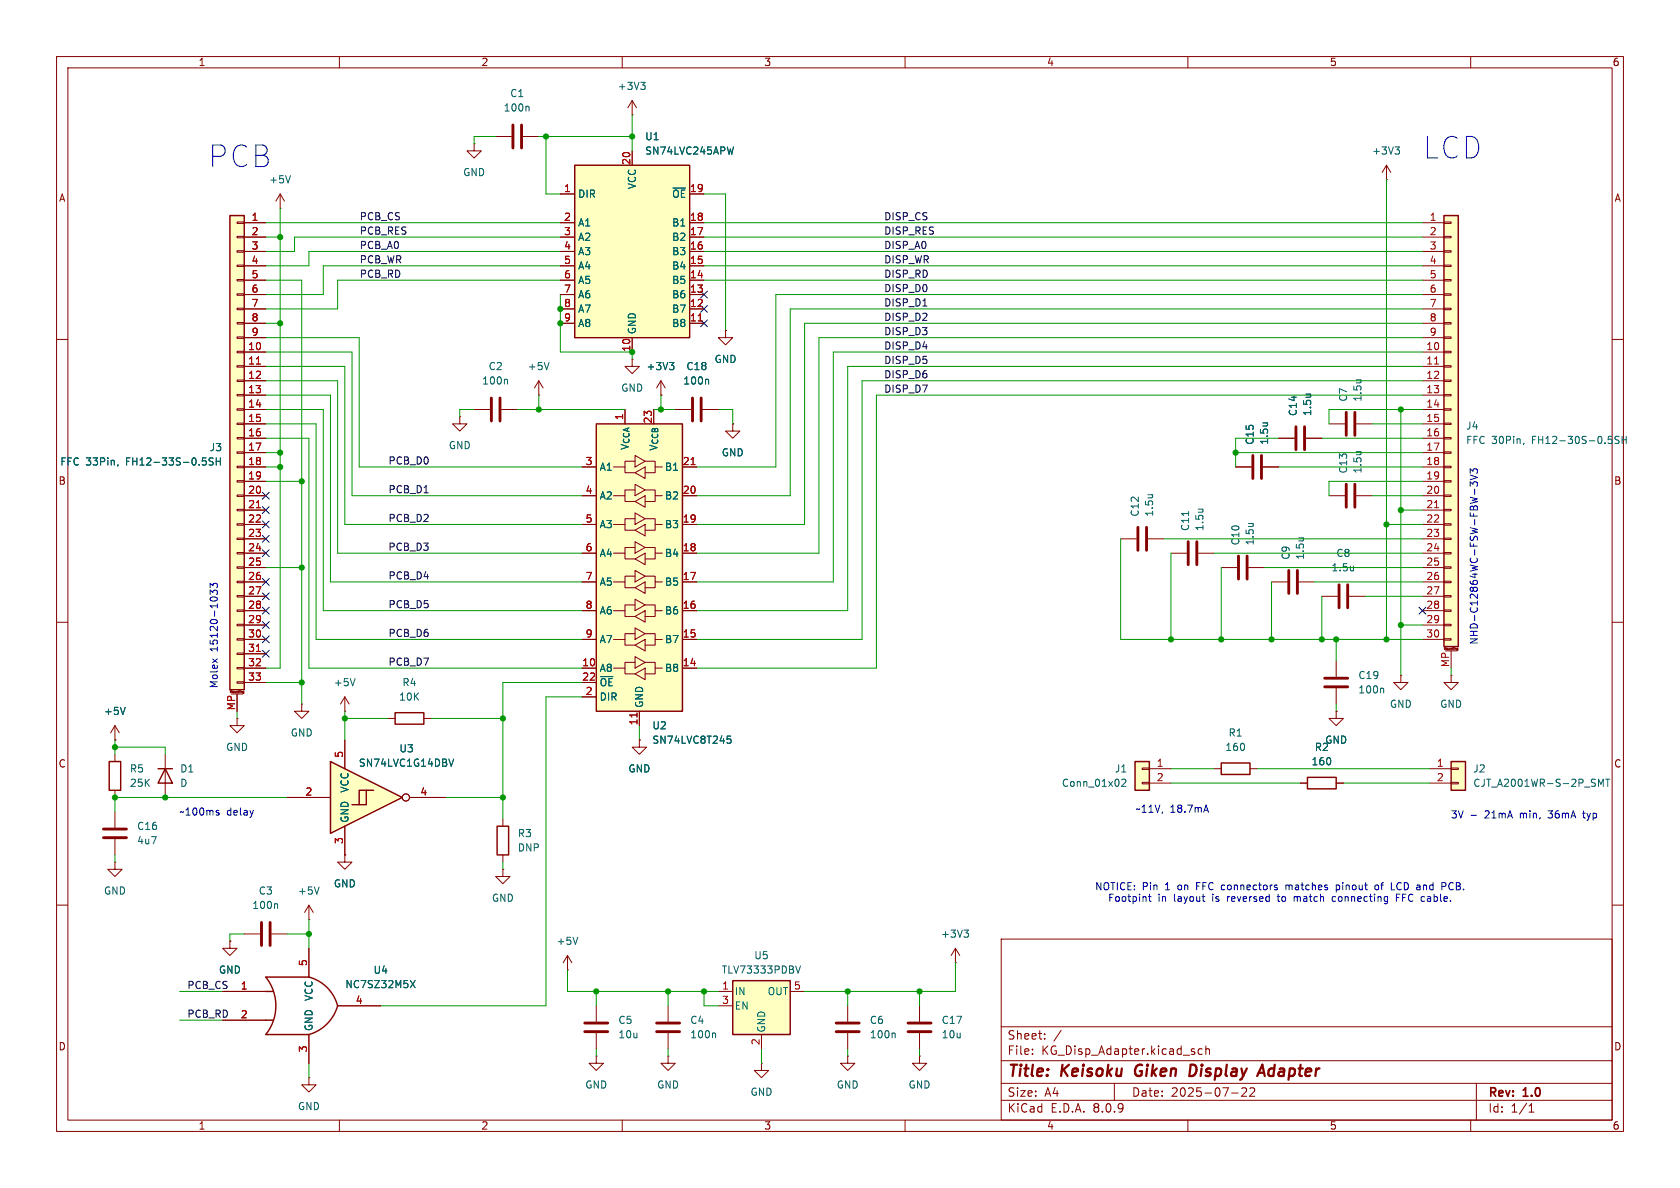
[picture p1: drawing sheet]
<svg xmlns="http://www.w3.org/2000/svg" width="297mm" height="210mm" viewBox="0 0 297 210" stroke-linecap="round" stroke-linejoin="round" font-family="sans-serif">
<g fill="none" stroke="#840000" stroke-width=".18">
<path d="M10 10h277v190h-277zM12 12h273v186h-273zM60 10v2M110 10v2M160 10v2M210 10v2M260 10v2M10 60h2M285 60h2M10 110h2M285 110h2M10 160h2"/>
<path d="M177 166h108v32h-108zM285 160h2M60 198v2M110 198v2M160 198v2M177 194.5h108M177 191.5h108M177 187.5h108M177 181.5h108M182.5 186.3v.1M182.5 185.5v.1M184.7 183.6v.1"/>
<path d="M184.7 182.8v.1M187.6 182.1l-1.3 2M197 191.5v3M210 198v2M212.5 185.5l-.4-.1-.3 .3v.4l.2 .2h.5M213.2 185.5l.2-.1 .3 .1 .1 .9M213.2 184.9v1.5M217.7 193.2h1.2M220.3 192.4v.5l-.8 .9h.9M221.7 192.4v.5l-.8 .9h.9M260 198v2M261 191.5v6.5"/>
<path d="M270.3 196.6h.9M270.3 195.5l.4-.4v1.5"/>
</g>
<path d="M200.9 188.5a1.27 1.27 0 0 0 0 1.6M211.3 188.3l-.8-.1-.2 2h.4l.5-.3M222.3 190.2l.9-2 .4 2M222.5 189.6h1" fill="none" stroke="#840000" stroke-width=".4"/>
<path d="M129.5 173.4h10.2v9.5h-10.2z" fill="#ffffc2"/>
<path d="M129.5 173.4h10.2v9.5h-10.2z" fill="none" stroke="#840000" stroke-width=".25"/>
<path d="M127 175.3h2.5M127 177.8h2.5M139.7 175.3h2.5M134.6 182.9v2.5" fill="none" stroke="#840000" stroke-width=".18"/>
<path d="M140.7 170.8l.4 1.2 .4-1.2" fill="none" stroke="#006464" stroke-width=".18"/>
<path d="M40.6 38.1h2.6v83.8h-2.6z" fill="#ffffc2"/>
<g fill="none" stroke="#840000" stroke-width=".18">
<path d="M41.9 39.2h1.3v.3h-1.3zM43.2 39.4h3.8M41.9 59.6h1.3v.2h-1.3zM41.9 57h1.3v.3h-1.3zM41.9 54.5h1.3v.2h-1.3zM41.9 51.9h1.3v.3h-1.3zM41.9 49.4h1.3v.3h-1.3zM41.9 46.9h1.3v.2h-1.3zM41.9 44.3h1.3v.3h-1.3zM41.9 41.8h1.3v.2h-1.3zM43.2 41.9h3.8M43.2 44.5h3.8"/>
<path d="M43.2 47h3.8M43.2 49.5h3.8M43.2 52.1h3.8M43.2 54.6h3.8M43.2 57.2h3.8M43.2 59.7h3.8M41.9 79.9h1.3v.2h-1.3zM41.9 77.3h1.3v.3h-1.3zM41.9 74.8h1.3v.3h-1.3zM41.9 72.3h1.3v.2h-1.3zM41.9 69.7h1.3v.3h-1.3zM41.9 67.2h1.3v.2h-1.3z"/>
<path d="M41.9 64.6h1.3v.3h-1.3zM41.9 62.1h1.3v.3h-1.3zM43.2 62.2h3.8M43.2 64.8h3.8M43.2 67.3h3.8M43.2 69.9h3.8M43.2 72.4h3.8M43.2 74.9h3.8M43.2 77.5h3.8M41.9 97.7h1.3v.2h-1.3zM41.9 95.1h1.3v.3h-1.3zM41.9 92.6h1.3v.2h-1.3z"/>
<path d="M41.9 90h1.3v.3h-1.3zM41.9 87.5h1.3v.3h-1.3zM41.9 85h1.3v.2h-1.3zM41.9 82.4h1.3v.3h-1.3zM43.2 80h3.8M43.2 82.6h3.8M43.2 85.1h3.8M43.2 87.6h3.8M43.2 90.2h3.8M43.2 92.7h3.8M43.2 95.3h3.8M43.2 97.8h3.8"/>
<path d="M41.9 118h1.3v.2h-1.3zM41.9 115.4h1.3v.3h-1.3zM41.9 112.9h1.3v.3h-1.3zM41.9 110.4h1.3v.2h-1.3zM41.9 107.8h1.3v.3h-1.3zM41.9 105.3h1.3v.2h-1.3zM41.9 102.7h1.3v.3h-1.3zM41.9 100.2h1.3v.3h-1.3zM43.2 100.3h3.8M43.2 102.9h3.8M43.2 105.4h3.8M43.2 108h3.8"/>
<path d="M43.2 110.5h3.8M43.2 113h3.8M43.2 115.6h3.8M43.2 118.1h3.8M40.7 122.5v-.4l.1 .3 .2-.3v.4M40.9 122.7h2M41.9 120.5h1.3v.3h-1.3zM41.9 122.7v3M42.2 122.1v.3M42.4 122.1h.1M43.1 122.2v.3l-.2 .1M43.1 122.2l-.2 .1 .1 .2h.1"/>
<path d="M43.2 120.7h3.8M113 130.8v1.3h1.3l-1.3 1.3-1.2-1.3h1.2M113 130.8h.1M105.4 177.8v2.8M118.1 177.8v2.8M162.6 177.8v2.8M168.9 170.2h.1M168.9 167.6l-.8 1.3M168.9 167.6v2.6M168.9 167.6l.8 1.3M105.4 186.7v1.3h1.3l-1.3 1.2-1.3-1.2h1.3M105.4 186.7h.1"/>
<path d="M105.4 182.6v2.8M118.1 186.7v1.3h1.3l-1.3 1.2-1.3-1.2h1.3M118.1 186.7h.1M118.1 182.6v2.8M162.6 182.6v2.8"/>
</g>
<path d="M40.6 38.1h2.6v83.8h-2.6z" fill="none" stroke="#840000" stroke-width=".25"/>
<path d="M45.3 64.4h.8M45.3 89.8h.8M45.3 115.2h.8" fill="none" stroke="#a90000" stroke-width=".18"/>
<path d="M20.9 82.2l-.1 .2M36.4 81.5v.6M37.7 81l-.5-.1-.2 .2v.3l.6 .3 .1 .3-.3 .2h-.4M38.2 80.9v1.3M38.2 81.5h.8M39 80.9v1.3M170.4 164.4h.8l-.4 .5M171 164.9l.2 .2v.3l-.2 .3M126.3 182.6l.2 .2v.7" fill="none" stroke="#006464" stroke-width=".18"/>
<path d="M103.4 180.8h4M103.4 182.4h4M116.1 180.8h4M116.1 182.4h4M160.5 180.8h4.1M160.5 182.4h4.1" fill="none" stroke="#840000" stroke-width=".51"/>
<path d="M255.3 38.1h2.5v76.2h-2.5z" fill="#ffffc2"/>
<g fill="none" stroke="#840000" stroke-width=".18">
<path d="M251.5 39.4h3.8M255.3 39.2h1.2v.3h-1.2zM251.5 41.9h3.8M251.5 44.5h3.8M251.5 47h3.8M251.5 49.5h3.8M251.5 52.1h3.8M251.5 54.6h3.8M251.5 57.2h3.8M251.5 59.7h3.8M255.3 59.6h1.2v.2h-1.2zM255.3 57h1.2v.3h-1.2z"/>
<path d="M255.3 54.5h1.2v.2h-1.2zM255.3 51.9h1.2v.3h-1.2zM255.3 49.4h1.2v.3h-1.2zM255.3 46.9h1.2v.2h-1.2zM255.3 44.3h1.2v.3h-1.2zM255.3 41.8h1.2v.2h-1.2zM251.5 62.2h3.8M251.5 64.8h3.8M251.5 67.3h3.8M251.5 69.9h3.8M251.5 72.4h3.8M251.5 74.9h3.8"/>
<path d="M251.5 77.5h3.8M255.3 79.9h1.2v.2h-1.2zM255.3 77.3h1.2v.3h-1.2zM255.3 74.8h1.2v.3h-1.2zM255.3 72.3h1.2v.2h-1.2zM255.3 69.7h1.2v.3h-1.2zM255.3 67.2h1.2v.2h-1.2zM255.3 64.6h1.2v.3h-1.2zM255.3 62.1h1.2v.3h-1.2zM251.5 80h3.8M251.5 82.6h3.8M251.5 85.1h3.8"/>
<path d="M251.5 87.6h3.8M251.5 90.2h3.8M251.5 92.7h3.8M251.5 95.3h3.8M251.5 97.8h3.8M255.3 97.7h1.2v.2h-1.2zM255.3 95.1h1.2v.3h-1.2zM255.3 92.6h1.2v.2h-1.2zM255.3 90h1.2v.3h-1.2zM255.3 87.5h1.2v.3h-1.2zM255.3 85h1.2v.2h-1.2zM255.3 82.4h1.2v.3h-1.2z"/>
<path d="M251.5 100.3h3.8M251.5 102.9h3.8M251.5 105.4h3.8M251.5 108h3.8M251.5 110.5h3.8M251.5 113h3.8M255.3 112.9h1.2v.3h-1.2zM255.3 110.4h1.2v.2h-1.2zM255.3 107.8h1.2v.3h-1.2zM255.3 105.3h1.2v.2h-1.2zM255.3 102.7h1.2v.3h-1.2zM255.3 100.2h1.2v.3h-1.2z"/>
<path d="M255.4 114.8v-.3l.1 .2 .1-.2v.3M255.5 115.1h2.1M256.5 115.1v3M256.8 114.5v.3M257 114.5h.1M257.6 115h.1M257.6 114.8h.1M257.7 114.6h-.1v.2M257.7 114.6h.1M257.7 114.9v.1M257.7 114.6v.3M149.9 177.8v2.8"/>
<path d="M149.9 186.7v1.3h1.2l-1.2 1.2-1.3-1.2h1.3M149.9 186.7h.1M149.9 182.6v2.8M162.6 186.7v1.3h1.2l-1.2 1.2-1.3-1.2h1.3M162.6 186.7h.1"/>
</g>
<path d="M255.3 38.1h2.5v76.2h-2.5z" fill="none" stroke="#840000" stroke-width=".25"/>
<path d="M253.6 64.4h.7M253.6 89.8h.7" fill="none" stroke="#a90000" stroke-width=".18"/>
<path d="M269.4 78.3l-.1 .3M285 77.7v.6M286.2 77.2l-.5-.1-.1 .2v.3l.5 .3 .1 .3-.2 .2-.5-.1M286.8 77.1v1.3M286.8 77.7h.7M287.5 77.1v1.3M158.1 182.6l.2 .2v.7" fill="none" stroke="#006464" stroke-width=".18"/>
<path d="M147.8 180.8h4.1M147.8 182.4h4.1" fill="none" stroke="#840000" stroke-width=".51"/>
<path d="M256.5 134.6h2.6v5.1h-2.6z" fill="#ffffc2"/>
<g fill="none" stroke="#840000" stroke-width=".18">
<path d="M245.1 31.8h.1M245.1 29.2l-.8 1.3M245.1 29.2v2.6M245.1 29.2l.8 1.3M234.9 87.6h2.8M239.8 87.6h2.8M53.3 124.5v1.2h1.3l-1.3 1.3-1.2-1.3h1.2M53.3 124.5h.1M252.7 135.9h3.8M252.7 138.4h3.8M256.5 138.3h1.3v.3h-1.3zM256.5 135.8h1.3v.2h-1.3z"/>
<path d="M88.9 153.7v1.2h1.3l-1.3 1.3-1.3-1.3h1.3M88.9 153.7h.1M100.3 171.5h.1M100.3 168.9l-.7 1.3M100.3 168.9v2.6M100.3 168.9l.8 1.3M134.6 188v1.2h1.3l-1.3 1.3-1.3-1.3h1.3M134.6 188h.1"/>
</g>
<path d="M256.5 134.6h2.6v5.1h-2.6z" fill="none" stroke="#840000" stroke-width=".25"/>
<path d="M246.6 26h.8l-.4 .5M247.2 26.5l.2 .2v.3l-.2 .2M239.8 79.8h.8M240.5 79.8v.1M282.6 139v-1.3l.4 .9 .4-.9v1.3M283.9 137.7h.7M284.2 137.7v1.3M102.1 165.7l-.4 1.2" fill="none" stroke="#006464" stroke-width=".18"/>
<path d="M238 85.6v4.1M239.5 85.6v4.1" fill="none" stroke="#840000" stroke-width=".51"/>
<path d="M58.4 134.6l12.7 6.4-12.7 6.3z" fill="#ffffc2"/>
<path d="M19.3 134.6h2v5.1h-2zM58.4 134.6l12.7 6.4-12.7 6.3zM64.8 139.7v2.5h-2.6M66 139.7h-2.5v2.5M69.8 126h5.1v2h-5.1z" fill="none" stroke="#840000" stroke-width=".25"/>
<g fill="none" stroke="#840000" stroke-width=".18">
<path d="M87.6 24.1h2.8M92.5 24.1h2.7M111.8 63.5v1.3h1.2l-1.2 1.2-1.3-1.2h1.3M111.8 63.5h.1M116.8 69.9h.1M116.8 67.3l-.7 1.3M116.8 67.3v2.6M116.8 67.3l.8 1.3M20.3 133.4v1.2M20.3 139.7v1.3M61 125.7h.1M61 123.2v2.5"/>
<path d="M61 130.8v5.1M61 123.2l-.8 1.3M61 123.2l.7 1.3M68.6 127h1.2M74.9 127h1.3M50.8 141h7.6M61 151.1v1.3h1.2l-1.2 1.3-1.3-1.3h1.3M61 151.1h.1M61 146.1v5M72.4 141h6.3M54.6 162.6h.1M54.6 160l-.8 1.3"/>
<path d="M54.6 160v2.6M54.6 160l.8 1.3"/>
<circle cx="71.8" cy="141" r=".63"/>
</g>
<path d="M93.3 18.8l.2 .2v.6M118.4 64.1h.7l-.4 .5M118.9 64.6l.2 .2v.3l-.2 .2M62.8 120l-.4 1.2M79.4 134.2l.4 1.3 .4-1.3M56.4 156.8l-.4 1.3" fill="none" stroke="#006464" stroke-width=".18"/>
<path d="M90.7 22.1v4.1M92.2 22.1v4.1" fill="none" stroke="#840000" stroke-width=".51"/>
<path d="M101.6 29.2h20.3v30.5h-20.3z" fill="#ffffc2"/>
<path d="M101.6 29.2h20.3v30.5h-20.3z" fill="none" stroke="#840000" stroke-width=".25"/>
<g fill="none" stroke="#840000" stroke-width=".18">
<path d="M99.1 34.3h2.5M99.1 39.4h2.5M111.8 26.7v2.5M121.9 34.3h2.6M121.9 39.4h2.6M99.1 57.2h2.5M99.1 54.6h2.5M99.1 52.1h2.5M99.1 49.5h2.5M99.1 47h2.5M99.1 44.5h2.5M99.1 41.9h2.5"/>
<path d="M111.8 59.7v2.5M121.9 57.2h2.6M121.9 54.6h2.6M121.9 52.1h2.6M121.9 49.5h2.6M121.9 47h2.6M121.9 44.5h2.6M121.9 41.9h2.6M119.4 72.4h2.8M124.2 72.4h2.8"/>
</g>
<path d="M123.4 56.7h.8" fill="none" stroke="#a90000" stroke-width=".18"/>
<path d="M129.7 26l-.3 1.2M125.1 67l.2 .2v.7" fill="none" stroke="#006464" stroke-width=".18"/>
<path d="M122.4 70.4v4M124 70.4v4" fill="none" stroke="#840000" stroke-width=".51"/>
<path d="M105.4 74.9h15.2v50.8h-15.2z" fill="#ffffc2"/>
<path d="M105.4 74.9h15.2v50.8h-15.2zM215.9 134.9h5.1v2h-5.1z" fill="none" stroke="#840000" stroke-width=".25"/>
<g fill="none" stroke="#840000" stroke-width=".18">
<path d="M111.8 17.8l-.8 1.3M111.8 17.8v2.5M111.8 17.8l.7 1.3M111.8 20.3h.1M102.9 97.8h2.5M102.9 92.7h2.5M102.9 87.6h2.5M102.9 82.6h2.5M108.5 92.7h2v1h1.8M108.5 82.6h2v1h1.8M108.5 97.8h2v1h1.8M108.5 87.6h2v1h1.8"/>
<path d="M112.3 91.7h-1.8v1M112.3 81.5h-1.8v1.1M112.3 90.7l1.7 1-1.7 1zM112.3 80.5l1.7 1-1.7 1.1zM112.3 98.8l1.7-1v2zM112.3 93.7l1.7-1v2zM112.3 83.6l1.7-1v2zM112.3 96.8h-1.8v1M112.3 86.6h-1.8v1M112.3 95.8l1.7 1-1.7 1zM112.3 85.6l1.7 1-1.7 1zM112.3 88.6l1.7-1v2.1z"/>
<path d="M114 91.7h1.8v1h1.3M114 81.5h1.8v1.1h1.3M114 96.8h1.8v1h1.3M114 86.6h1.8v1h1.3M115.8 92.7v1h-1.8M115.8 82.6v1h-1.8M115.8 97.8v1h-1.8M115.8 87.6v1h-1.8M120.6 97.8h2.6M120.6 92.7h2.6M120.6 87.6h2.6M120.6 82.6h2.6"/>
<path d="M102.9 118.1h2.5M102.9 113h2.5M102.9 108h2.5M102.9 102.9h2.5M108.5 113h2v1h1.8M108.5 102.9h2v1h1.8M108.5 118.1h2v1h1.8M108.5 108h2v1h1.8M112.3 112h-1.8v1M112.3 101.9h-1.8v1M112.3 111l1.7 1-1.7 1zM112.3 100.8l1.7 1.1-1.7 1z"/>
<path d="M112.3 119.1l1.7-1v2zM112.3 114l1.7-1v2.1zM112.3 103.9l1.7-1v2zM112.3 117.1h-1.8v1M112.3 106.9h-1.8v1.1M112.3 116.1l1.7 1-1.7 1zM112.3 105.9l1.7 1-1.7 1.1zM112.3 109l1.7-1v2zM114 112h1.8v1h1.3M114 101.9h1.8v1h1.3M114 117.1h1.8v1h1.3M114 106.9h1.8v1.1h1.3"/>
<path d="M115.8 113v1h-1.8M115.8 102.9v1h-1.8M115.8 118.1v1h-1.8M115.8 108v1h-1.8M120.6 118.1h2.6M120.6 113h2.6M120.6 108h2.6M120.6 102.9h2.6M102.9 123.2h2.5M102.9 120.7h2.5M113 125.7v2.6M214.6 135.9h1.3"/>
<path d="M221 135.9h1.2"/>
</g>
<path d="M122.2 82.1h.7M112.6 126v.8" fill="none" stroke="#a90000" stroke-width=".18"/>
<path d="M113.3 14.5h.8l-.5 .5M113.8 15l.3 .3v.3l-.3 .2M128.6 130.1h.6M128.6 130.7l.4-.1 .2 .2-.1 .5h-.5" fill="none" stroke="#006464" stroke-width=".18"/>
<path d="M200.7 134.6h2.5v5.1h-2.5z" fill="#ffffc2"/>
<path d="M201.9 138.3h1.3v.3h-1.3zM201.9 135.8h1.3v.2h-1.3zM203.2 135.9h3.8M203.2 138.4h3.8M40.6 166.4v1.2h1.3l-1.3 1.3-1.2-1.3h1.2M40.6 166.4h.1M54.6 190.5v1.3h1.3l-1.3 1.2-1.3-1.2h1.3M54.6 190.5h.1" fill="none" stroke="#840000" stroke-width=".18"/>
<path d="M200.7 134.6h2.5v5.1h-2.5z" fill="none" stroke="#840000" stroke-width=".25"/>
<path d="M198.3 137.9l.5-.2 .2 .4-.7 .9h.7" fill="none" stroke="#006464" stroke-width=".18"/>
<g fill="#ffffc2">
<path d="M47 180.3h1.3z"/>
<path d="M47 175.3h1.3z"/>
</g>
<path d="M47 172.7h7.6M47 182.9h7.6" fill="none" stroke="#ffffc2" stroke-width=".18"/>
<path d="M27.9 135.9h2.6M29.2 135.9l1.3 2.5h-2.6zM231.1 137.4h5.1v2h-5.1zM87.9 146.1h2v5h-2zM47 172.7h7.6a7.1 7.1 0 0 1 5.1 5.1 7.4 7.4 0 0 1-5.1 5.1h-7.6a8.1 8.1 0 0 0 0-10.2zM47 175.3h1.3M47 180.3h1.3" fill="none" stroke="#840000" stroke-width=".25"/>
<g fill="none" stroke="#840000" stroke-width=".18">
<path d="M43.2 39.4h3.8M49.5 36.8h.1M49.5 34.3l-.7 1.3M49.5 34.3v2.5M49.5 34.3l.8 1.3M83.8 25.4v1.3h1.3l-1.3 1.2-1.3-1.2h1.3M83.8 25.4h.1M99.1 39.4h2.5M99.1 34.3h2.5M111.8 26.7v2.5M121.9 39.4h2.6M121.9 34.3h2.6"/>
<path d="M43.2 41.9h3.8M43.2 44.5h3.8M43.2 47h3.8M43.2 49.5h3.8M43.2 52.1h3.8M43.2 54.6h3.8M43.2 57.2h3.8M43.2 59.7h3.8M99.1 41.9h2.5M99.1 44.5h2.5M99.1 47h2.5M99.1 49.5h2.5"/>
<path d="M99.1 52.1h2.5M99.1 54.6h2.5M99.1 57.2h2.5M111.8 59.7v2.5M121.9 41.9h2.6M121.9 44.5h2.6M121.9 47h2.6M121.9 49.5h2.6M121.9 52.1h2.6M121.9 54.6h2.6M121.9 57.2h2.6M128.3 58.4v1.3h1.2l-1.2 1.3-1.3-1.3h1.3"/>
<path d="M128.3 58.4h.1M43.2 77.5h3.8M43.2 72.4h3.8M43.2 74.9h3.8M43.2 62.2h3.8M43.2 64.8h3.8M43.2 67.3h3.8M43.2 69.9h3.8M81.3 73.7v1.2h1.2l-1.2 1.3-1.3-1.3h1.3M81.3 73.7h.1M83.8 72.4h2.8M88.6 72.4h2.8"/>
<path d="M95.2 69.9h.1M95.2 67.3l-.7 1.3M95.2 67.3v2.6M95.2 67.3l.8 1.3M116.8 69.9h.1M119.4 72.4h2.8M124.2 72.4h2.8M129.5 74.9v1.3h1.3l-1.3 1.3-1.2-1.3h1.2M129.5 74.9h.1M226.1 77.5h2.8M230.9 77.5h2.8M234.9 74.9h2.8"/>
<path d="M239.8 74.9h2.8M43.2 97.8h3.8M43.2 95.3h3.8M43.2 82.6h3.8M43.2 80h3.8M43.2 85.1h3.8M43.2 87.6h3.8M43.2 90.2h3.8M43.2 92.7h3.8M102.9 97.8h2.5M102.9 82.6h2.5M102.9 87.6h2.5"/>
<path d="M102.9 92.7h2.5M120.6 97.8h2.6M120.6 82.6h2.6M120.6 87.6h2.6M120.6 92.7h2.6M198.1 95.3h2.8M202.9 95.3h2.8M207 97.8h2.8M211.8 97.8h2.8M218.4 82.6h2.8M223.3 82.6h2.8M43.2 100.3h3.8"/>
<path d="M43.2 105.4h3.8M43.2 102.9h3.8M43.2 108h3.8M43.2 110.5h3.8M43.2 113h3.8M43.2 115.6h3.8M43.2 118.1h3.8M102.9 102.9h2.5M102.9 108h2.5M102.9 113h2.5M102.9 118.1h2.5M120.6 102.9h2.6"/>
<path d="M120.6 108h2.6M120.6 113h2.6M120.6 118.1h2.6M215.9 100.3h2.8M220.7 100.3h2.8M224.8 102.9h2.8M229.6 102.9h2.8M233.7 105.4h2.8M236.2 116.8v2.8M238.5 105.4h2.8M247.6 119.4v1.3h1.3l-1.3 1.2-1.2-1.2h1.2M247.6 119.4h.1"/>
<path d="M256.5 119.4v1.3h1.3l-1.3 1.2-1.2-1.2h1.2M256.5 119.4h.1M20.3 130.8h.1M20.3 128.3l-.7 1.2M20.3 128.3v2.5M20.3 128.3l.8 1.2M29.2 133.4v7.6M41.9 127v1.3h1.3l-1.3 1.2-1.3-1.2h1.3M41.9 127h.1M41.9 122.7v3M43.2 120.7h3.8M61 130.8v5.1"/>
<path d="M102.9 120.7h2.5M102.9 123.2h2.5M113 130.8h.1M113 125.7v2.6M229.9 138.4h1.2M236.2 125.7v1.3h1.3l-1.3 1.3-1.3-1.3h1.3M236.2 125.7h.1M236.2 138.4h1.3M236.2 121.7v2.8M20.3 152.4v1.3h1.3l-1.3 1.2-1.3-1.2h1.3M20.3 152.4h.1M20.3 143.5v2.8"/>
<path d="M20.3 148.3v2.8M50.8 141h7.6M61 151.1h.1M61 146.1v5M72.4 141h6.3M88.9 144.8v1.3M88.9 151.1v1.3M39.4 175.3h7.6M40.6 166.4h.1M43.2 165.1h2.8M48 165.1h2.8M54.6 167.6v5.1"/>
<path d="M59.7 177.8h7.6M39.4 180.3h7.6M54.6 182.9v5.1"/>
<circle cx="71.8" cy="141" r=".63"/>
</g>
<g fill="none" stroke="#006464" stroke-width=".18">
<path d="M51.3 31.1l-.4 1.2M129.7 26l-.3 1.2M89.5 67l.2 .2v.7M97.1 64.1l-.5 1.2M118.4 64.1h.7l-.4 .5M118.9 64.6l.2 .2v.3l-.2 .2M125.1 67l.2 .2v.7M223.3 74.8h.8M224 74.8h.1M230.9 69.7h.8M231.6 69.7h.1M239.8 67.1h.8"/>
<path d="M240.5 67.1v.1M20.9 82.2l-.1 .2M36.4 81.5v.6M37.7 81l-.5-.1-.2 .2v.3l.6 .3 .1 .3-.3 .2h-.4M38.2 80.9v1.3M38.2 81.5h.8M39 80.9v1.3M202.9 87.5h.9M203.7 87.5h.1M210.1 90.4v.7M211.8 90h.9M212.5 90l.1 .1"/>
<path d="M220.7 92.5h.9M221.4 92.5l.1 .1M229.6 95.1h.8M230.3 95.1h.1M239.3 100.1v.8M239.3 100.8h-.1M22.1 125l-.4 1.3M79.4 134.2l.4 1.3 .4-1.3M128.6 130.1h.6M128.6 130.7l.4-.1 .2 .2-.1 .5h-.5M244.4 121.7l.2 .1v.7M48.9 159.8l.2 .1v.7"/>
<path d="M72.5 173.3l.9 1.3M73.4 173.3l-.9 1.3"/>
</g>
<g fill="none" stroke="#840000" stroke-width=".51">
<path d="M86.9 70.4v4M88.4 70.4v4M229.1 75.4v4.1M230.6 75.4v4.1M238 72.9v4.1M239.5 72.9v4.1M201.2 93.2v4.1M202.7 93.2v4.1M210.1 95.8v4M211.6 95.8v4M218.9 98.3v4.1M220.5 98.3v4.1"/>
<path d="M221.5 80.5v4.1M223 80.5v4.1M227.8 100.8v4.1M229.4 100.8v4.1M234.2 119.9h4.1M236.7 103.4v4M238.3 103.4v4M234.2 121.4h4.1M18.3 146.6h4.1M18.3 148.1h4.1M46.2 163.1v4M47.8 163.1v4"/>
</g>
<path d="M163.1 54.1h.8" fill="none" stroke="#0f0f0f" stroke-width=".18"/>
<g fill="none" stroke="#0000c2" stroke-width=".18">
<path d="M259.9 83.7v-.8l.5 .4 .1-.4h.6l.1 .2-.1 .6M259.9 86v-.8l.5 .4 .1-.4h.6l.1 .2-.1 .6M259.9 84l1.3 .4-1.3 .4M260.7 86.4v1M37.2 103.9v-.8l.4 .4 .2-.3h.5l.1 .2-.1 .5M37.2 105.1v-.8l.4 .4 .2-.3h.5l.1 .2-.1 .5M38.4 143.7h.3v.2l-.1 .2h-.3M38.4 143.2l.3 .1M203 158.5h.5M203.2 158.1v1.1l.3 .1M212.5 158.5h.5M212.9 159.3h.1"/>
<path d="M213.2 142.3l.4 1.3M225.8 158.5h.5M225.8 156.9v.3M226 158.1v1.2M227.3 156.4v.9M227.7 156.4l-.4 .2M228.8 158.5v.8M229.2 158.5l-.4 .1M236.1 158.6l-.4-.1-.2 .2 .1 .6h.5M236.2 156.5l.4-.1 .2 .2M236.2 156.4v1.3M236.8 157.2l-.2 .1-.4-.1"/>
<path d="M243.1 156.6l.2-.2 .4 .2v.5l-.1 .1-.3 .1-.2-.1zM246 157.3h.6M246.9 158.7h.4M247.5 158.1h-.6v1.2M255.6 156.1v.5M256.4 156.1l-.3 .5 .3 .6M260.1 144.1h.9M279.8 143.8h.5M280 143.3v1.2"/>
</g>
<g fill="none" stroke="#009600" stroke-width=".18">
<path d="M47 39.4h52.1M49.5 36.8v81.3h-2.5M87.6 24.1h-3.8v1.3M95.2 24.1h16.6M96.5 24.1v10.2h2.6M111.8 20.3v6.4M124.5 34.3h3.8v24.1M124.5 39.4h127M245.1 31.8v81.2M47 59.7h16.5v22.9h39.4M47 49.5h6.3v75M47 57.2h2.5"/>
<path d="M47 41.9h2.5M99.1 47h-42v5.1h-10.1M99.1 52.1v10.1h12.7v1.3M99.1 49.5h-39.4v5.1h-12.7M99.1 41.9h-47v2.6h-5.1M99.1 44.5h-44.5v2.5h-7.6M124.5 49.5h127M124.5 44.5h127M124.5 47h127M124.5 41.9h127M251.5 52.1h-114.3v30.5h-14M251.5 59.7h-106.7v38.1h-21.6"/>
<path d="M251.5 54.6h-111.8v33h-16.5M251.5 57.2h-109.3v35.5h-19M47 74.9h8.9v38.1h47M47 72.4h10.1v35.6h45.8M47 67.3h12.7v30.5h43.2M47 69.9h11.4v33h44.5M47 62.2h15.2v25.4h40.7M47 77.5h7.6v40.6h48.3M47 64.8h14v27.9h41.9M83.8 72.4h-2.5v1.3M91.4 72.4h19.1M95.2 69.9v2.5"/>
<path d="M116.8 69.9v2.5h2.6M127 72.4h2.5v2.5M226.1 77.5h-7.7v5.1M233.7 77.5h17.8M242.6 74.9h8.9M247.6 72.4v47M251.5 67.3h-99.1v45.7h-29.2M251.5 72.4h-16.6v2.5M251.5 69.9h-96.6v48.2h-31.7M251.5 62.2h-104.2v40.7h-24.1M251.5 64.8h-101.6v43.2h-26.7M47 82.6h2.5"/>
<path d="M47 80h2.5M47 85.1h6.3M198.1 95.3v17.7h53.4M205.7 95.3h45.8M207 97.8v15.2M214.6 97.8h36.9M218.4 80h33.1M226.1 82.6h25.4M242.6 87.6h8.9M245.1 92.7h6.4M247.6 90.2h3.9M251.5 85.1h-16.6v2.5"/>
<path d="M47 100.3h6.3M215.9 100.3v12.7M223.5 100.3h28M224.8 102.9v10.1M232.4 102.9h19.1M233.7 105.4v7.6M236.2 113v3.8M241.3 105.4h10.2M247.6 110.5h3.9M256.5 118.1v1.3M20.3 130.8v2.6M20.3 132.1h8.9v1.3"/>
<path d="M41.9 125.7v1.3M47 120.7h6.3M61 127h7.6M61 125.7v5.1M76.2 127h12.7M102.9 120.7h-14v24.1M102.9 123.2h-6.4v54.6h-29.2M113 128.3v2.5M207 138.4h22.9M207 135.9h7.6M222.2 135.9h30.5M236.2 124.5v1.2"/>
<path d="M237.5 138.4h15.2M20.3 151.1v1.3M50.8 141h-30.5v2.5M78.7 141h10.2M88.9 152.4v1.3M31.7 175.3h7.7M43.2 165.1h-2.6v1.3M50.8 165.1h3.8M54.6 162.6v5M100.3 171.5v3.8h26.7M105.4 175.3v2.5M118.1 175.3v2.5"/>
<path d="M124.5 175.3v2.5h2.5M149.9 175.3v2.5M162.6 175.3v2.5M168.9 170.2v5.1h-26.7M31.7 180.3h7.7M54.6 188v2.5M105.4 185.4v1.3M118.1 185.4v1.3M134.6 185.4v2.6M149.9 185.4v1.3M162.6 185.4v1.3"/>
</g>
<g fill="none" stroke="#000084" stroke-width=".18">
<path d="M123.9 56.5l1.2 1.3M123.9 51.5l1.2 1.2M123.9 54l1.2 1.2M125.1 56.5l-1.2 1.3M125.1 51.5l-1.2 1.2M125.1 54l-1.2 1.2M46.4 92.1l1.2 1.2M46.4 87l1.2 1.2M46.4 89.6l1.2 1.2M46.4 97.2l1.2 1.2M46.4 94.6l1.2 1.3M47.6 92.1l-1.2 1.2"/>
<path d="M47.6 87l-1.2 1.2M47.6 89.6l-1.2 1.2M47.6 97.2l-1.2 1.2M47.6 94.6l-1.2 1.3M46.4 102.3l1.2 1.2M46.4 107.3l1.2 1.3M46.4 115l1.2 1.2M46.4 112.4l1.2 1.2M46.4 104.8l1.2 1.2M46.4 109.9l1.2 1.2M47.6 102.3l-1.2 1.2M47.6 107.3l-1.2 1.3"/>
<path d="M47.6 115l-1.2 1.2M47.6 112.4l-1.2 1.2M47.6 104.8l-1.2 1.2M47.6 109.9l-1.2 1.2M250.9 107.3l1.2 1.3M252.1 107.3l-1.2 1.3"/>
</g>
<path d="M123.4 56.7h.8M45.3 64.4h.8M45.3 89.8h.8M122.2 82.1h.7M45.3 115.2h.8M112.6 126v.8" fill="none" stroke="#a90000" stroke-width=".18"/>
<g fill="#009600" stroke="#009600" stroke-width=".18">
<circle cx="49.5" cy="57.2" r=".46"/>
<circle cx="49.5" cy="80" r=".46"/>
<circle cx="49.5" cy="41.9" r=".46"/>
<circle cx="95.2" cy="72.4" r=".46"/>
<circle cx="88.9" cy="141" r=".46"/>
<circle cx="88.9" cy="127" r=".46"/>
<circle cx="61" cy="127" r=".46"/>
<circle cx="124.5" cy="175.3" r=".46"/>
<circle cx="149.9" cy="175.3" r=".46"/>
<circle cx="105.4" cy="175.3" r=".46"/>
<circle cx="118.1" cy="175.3" r=".46"/>
<circle cx="162.6" cy="175.3" r=".46"/>
<circle cx="53.3" cy="100.3" r=".46"/>
<circle cx="49.5" cy="82.6" r=".46"/>
<circle cx="53.3" cy="120.7" r=".46"/>
<circle cx="29.2" cy="141" r=".46"/>
<circle cx="20.3" cy="141" r=".46"/>
<circle cx="54.6" cy="165.1" r=".46"/>
<circle cx="20.3" cy="132.1" r=".46"/>
<circle cx="53.3" cy="85.1" r=".46"/>
<circle cx="111.8" cy="62.2" r=".46"/>
<circle cx="96.5" cy="24.1" r=".46"/>
<circle cx="99.1" cy="54.6" r=".46"/>
<circle cx="116.8" cy="72.4" r=".46"/>
<circle cx="99.1" cy="57.2" r=".46"/>
<circle cx="111.8" cy="24.1" r=".46"/>
<circle cx="224.8" cy="113" r=".46"/>
<circle cx="215.9" cy="113" r=".46"/>
<circle cx="236.2" cy="113" r=".46"/>
<circle cx="233.7" cy="113" r=".46"/>
<circle cx="207" cy="113" r=".46"/>
<circle cx="245.1" cy="113" r=".46"/>
<circle cx="245.1" cy="92.7" r=".46"/>
<circle cx="247.6" cy="110.5" r=".46"/>
<circle cx="247.6" cy="90.2" r=".46"/>
<circle cx="218.4" cy="80" r=".46"/>
<circle cx="247.6" cy="72.4" r=".46"/>
</g>
<g font-size="5.3" fill="#0000c2">
<text x="36.9" y="29.8">PCB</text>
<text x="251.6" y="28.3">LCD</text>
</g>
<g font-size="2.8" fill="#840000">
<text x="178" y="190.9">Title:</text>
<text x="187.7" y="190.9">Keisoku</text>
<text x="201.5" y="190.9">Giken</text>
<text x="211.9" y="190.9">Display</text>
<text x="225" y="190.9">Adapter</text>
</g>
<g font-size="2.1" fill="#840000">
<text x="178" y="184">Sheet:</text>
<text x="178" y="186.7">File:</text>
<text x="184.1" y="186.7">KG_Disp_Adapter.kicad_sch</text>
<text x="178" y="196.9">KiCad</text>
<text x="178" y="194.1">Size:</text>
<text x="184.7" y="194.1">A4</text>
<text x="185.7" y="196.9">E.D.A.</text>
<text x="193.3" y="196.9">8.0.9</text>
<text x="200" y="194.1">Date:</text>
<text x="207" y="194.1">2025-07-22</text>
<text x="263" y="194.3">Rev:</text>
<text x="263" y="196.9">Id:</text>
<text x="267.1" y="196.9">1/1</text>
<text x="269.4" y="194.3">1.0</text>
</g>
<g font-size="1.8" fill="#840000">
<text x="35" y="11.9">1</text>
<text x="85" y="11.9">2</text>
<text x="135" y="11.9">3</text>
<text x="185" y="11.9">4</text>
<text x="235" y="11.9">5</text>
<text x="285" y="11.9">6</text>
<text x="10.3" y="35.9">A</text>
<text x="285.3" y="35.9">A</text>
<text x="10.3" y="85.9">B</text>
<text x="285.3" y="85.9">B</text>
<text x="10.3" y="135.9">C</text>
<text x="285.3" y="135.9">C</text>
<text x="10.3" y="185.9">D</text>
<text x="285.3" y="185.9">D</text>
<text x="35" y="199.9">1</text>
<text x="85" y="199.9">2</text>
<text x="135" y="199.9">3</text>
<text x="185" y="199.9">4</text>
<text x="235" y="199.9">5</text>
<text x="285" y="199.9">6</text>
</g>
<g font-size="1.8" fill="#006464">
<text x="90.1" y="17.4">C1</text>
<text x="109.1" y="16.1">+3V3</text>
<text x="88.9" y="19.9">100n</text>
<text x="114" y="25">U1</text>
<text x="114" y="27.5">SN74LVC245APW</text>
<text x="242.5" y="27.5">+3V3</text>
<text x="47.5" y="32.6">+5V</text>
<text x="81.8" y="31.3">GND</text>
<text x="102.1" y="35.2">DIR</text>
<text x="112.6" y="33.5" transform="rotate(-90 112.6 33.5)">VCC</text>
<text x="118.7" y="35.2">~{OE}</text>
<text x="102.1" y="40.2">A1</text>
<text x="118.7" y="40.2">B1</text>
<text x="102.1" y="42.8">A2</text>
<text x="102.1" y="45.3">A3</text>
<text x="102.1" y="47.9">A4</text>
<text x="118.7" y="47.9">B4</text>
<text x="118.7" y="45.3">B3</text>
<text x="118.7" y="42.8">B2</text>
<text x="102.1" y="50.4">A5</text>
<text x="102.1" y="52.9">A6</text>
<text x="118.7" y="52.9">B6</text>
<text x="118.7" y="50.4">B5</text>
<text x="102.1" y="55.5">A7</text>
<text x="102.1" y="58">A8</text>
<text x="112.6" y="59.2" transform="rotate(-90 112.6 59.2)">GND</text>
<text x="118.7" y="58">B8</text>
<text x="118.7" y="55.5">B7</text>
<text x="86.3" y="65.6">C2</text>
<text x="93.2" y="65.6">+5V</text>
<text x="114.2" y="65.6">+3V3</text>
<text x="121.2" y="65.6">C18</text>
<text x="126.2" y="64.4">GND</text>
<text x="85.1" y="68.2">100n</text>
<text x="109.7" y="69.4">GND</text>
<text x="120.7" y="68.2">100n</text>
<text x="238.4" y="71.1" transform="rotate(-90 238.4 71.1)">C7</text>
<text x="240.9" y="71.1" transform="rotate(-90 240.9 71.1)">1.5u</text>
<text x="229.5" y="73.7" transform="rotate(-90 229.5 73.7)">C14</text>
<text x="232" y="73.7" transform="rotate(-90 232 73.7)">1.5u</text>
<text x="259.1" y="76.1">J4</text>
<text x="10.6" y="82.5">FFC 33Pin,</text>
<text x="22.4" y="82.5">FH12-33S-0.5SH</text>
<text x="37" y="80">J3</text>
<text x="79.2" y="79.6">GND</text>
<text x="105.9" y="83.4">A1</text>
<text x="111.4" y="79.7" transform="rotate(-90 111.4 79.7)">V_{CCA}</text>
<text x="116.4" y="79.8" transform="rotate(-90 116.4 79.8)">V_{CCB}</text>
<text x="117.5" y="83.4">B1</text>
<text x="127.5" y="80.9">GND</text>
<text x="221.8" y="78.7" transform="rotate(-90 221.8 78.7)">C15</text>
<text x="224.4" y="78.7" transform="rotate(-90 224.4 78.7)">1.5u</text>
<text x="238.4" y="83.8" transform="rotate(-90 238.4 83.8)">C13</text>
<text x="240.9" y="83.8" transform="rotate(-90 240.9 83.8)">1.5u</text>
<text x="259.1" y="78.7">FFC 30Pin,</text>
<text x="270.9" y="78.7">FH12-30S-0.5SH</text>
<text x="105.9" y="88.5">A2</text>
<text x="117.5" y="88.5">B2</text>
<text x="105.9" y="93.6">A3</text>
<text x="117.5" y="93.6">B3</text>
<text x="201.5" y="91.4" transform="rotate(-90 201.5 91.4)">C12</text>
<text x="204.1" y="91.4" transform="rotate(-90 204.1 91.4)">1.5u</text>
<text x="210.4" y="94" transform="rotate(-90 210.4 94)">C11</text>
<text x="213" y="94" transform="rotate(-90 213 94)">1.5u</text>
<text x="105.9" y="98.7">A4</text>
<text x="117.5" y="98.7">B4</text>
<text x="219.3" y="96.5" transform="rotate(-90 219.3 96.5)">C10</text>
<text x="221.8" y="96.5" transform="rotate(-90 221.8 96.5)">1.5u</text>
<text x="228.2" y="99.1" transform="rotate(-90 228.2 99.1)">C9</text>
<text x="230.7" y="99.1" transform="rotate(-90 230.7 99.1)">1.5u</text>
<text x="235.3" y="101.2">1.5u</text>
<text x="236.1" y="98.7">C8</text>
<text x="105.9" y="103.7">A5</text>
<text x="117.5" y="103.7">B5</text>
<text x="105.9" y="108.8">A6</text>
<text x="105.9" y="113.9">A7</text>
<text x="117.5" y="113.9">B7</text>
<text x="117.5" y="108.8">B6</text>
<text x="105.9" y="119">A8</text>
<text x="117.5" y="119">B8</text>
<text x="58.9" y="121.5">+5V</text>
<text x="70.4" y="124.1">10K</text>
<text x="71" y="121.5">R4</text>
<text x="105.9" y="124.1">DIR</text>
<text x="105.9" y="121.5">~{OE}</text>
<text x="113.9" y="125.2" transform="rotate(-90 113.9 125.2)">GND</text>
<text x="240" y="122.8">100n</text>
<text x="240" y="120.2">C19</text>
<text x="245.6" y="125.3">GND</text>
<text x="254.5" y="125.3">GND</text>
<text x="18.3" y="126.6">+5V</text>
<text x="51.3" y="130.4">GND</text>
<text x="115.2" y="131.7">SN74LVC8T245</text>
<text x="115.2" y="129.1">U2</text>
<text x="217.1" y="130.4">R1</text>
<text x="234.2" y="131.7">GND</text>
<text x="22.9" y="136.8">R5</text>
<text x="31.8" y="136.8">D1</text>
<text x="39.9" y="132.9">GND</text>
<text x="63.3" y="135.7">SN74LVC1G14DBV</text>
<text x="70.5" y="133.2">U3</text>
<text x="111" y="136.8">GND</text>
<text x="197" y="136.8">J1</text>
<text x="216.5" y="132.9">160</text>
<text x="231.8" y="135.5">160</text>
<text x="232.3" y="132.9">R2</text>
<text x="260.4" y="136.8">J2</text>
<text x="22.9" y="139.3">25K</text>
<text x="31.8" y="139.3">D</text>
<text x="61.8" y="140.2" transform="rotate(-90 61.8 140.2)">VCC</text>
<text x="187.6" y="139.3">Conn_01x02</text>
<text x="260.4" y="139.3">CJT_A2001WR-S-2P_SMT</text>
<text x="24.1" y="146.9">C16</text>
<text x="24.1" y="149.5">4u7</text>
<text x="61.8" y="145.5" transform="rotate(-90 61.8 145.5)">GND</text>
<text x="91.4" y="148.2">R3</text>
<text x="91.4" y="150.7">DNP</text>
<text x="18.3" y="158.3">GND</text>
<text x="44.5" y="160.9">100n</text>
<text x="45.6" y="158.3">C3</text>
<text x="52.6" y="158.3">+5V</text>
<text x="58.9" y="157.1">GND</text>
<text x="86.9" y="159.6">GND</text>
<text x="98.3" y="167.2">+5V</text>
<text x="166.3" y="166">+3V3</text>
<text x="38.6" y="172.3">GND</text>
<text x="65.9" y="172.3">U4</text>
<text x="127.5" y="172.3">TLV73333PDBV</text>
<text x="133.2" y="169.8">U5</text>
<text x="55.5" y="177.1" transform="rotate(-90 55.5 177.1)">VCC</text>
<text x="60.9" y="174.9">NC7SZ32M5X</text>
<text x="129.8" y="176.1">IN</text>
<text x="129.8" y="178.7">EN</text>
<text x="135.6" y="176.1">OUT</text>
<text x="55.5" y="182.4" transform="rotate(-90 55.5 182.4)">GND</text>
<text x="109.2" y="181.2">C5</text>
<text x="109.2" y="183.7">10u</text>
<text x="121.9" y="181.2">C4</text>
<text x="121.9" y="183.7">100n</text>
<text x="135.5" y="182.6" transform="rotate(-90 135.5 182.6)">GND</text>
<text x="153.7" y="181.2">C6</text>
<text x="153.7" y="183.7">100n</text>
<text x="166.4" y="181.2">C17</text>
<text x="166.4" y="183.7">10u</text>
<text x="52.6" y="196.4">GND</text>
<text x="103.4" y="192.6">GND</text>
<text x="116.1" y="192.6">GND</text>
<text x="132.6" y="193.9">GND</text>
<text x="147.8" y="192.6">GND</text>
<text x="160.5" y="192.6">GND</text>
</g>
<g font-size="1.8" fill="#a90000">
<text x="111.5" y="29.3" transform="rotate(-90 111.5 29.3)">20</text>
<text x="99.6" y="34">1</text>
<text x="121.9" y="34">19</text>
<text x="44.4" y="39.1">1</text>
<text x="44.4" y="41.7">2</text>
<text x="99.6" y="39.1">2</text>
<text x="99.6" y="41.7">3</text>
<text x="121.9" y="41.7">17</text>
<text x="121.9" y="39.1">18</text>
<text x="252.7" y="39.1">1</text>
<text x="252.7" y="41.7">2</text>
<text x="44.4" y="44.2">3</text>
<text x="44.4" y="46.7">4</text>
<text x="99.6" y="44.2">4</text>
<text x="99.6" y="46.7">5</text>
<text x="121.9" y="46.7">15</text>
<text x="121.9" y="44.2">16</text>
<text x="252.7" y="44.2">3</text>
<text x="252.7" y="46.7">4</text>
<text x="44.4" y="49.3">5</text>
<text x="44.4" y="51.8">6</text>
<text x="99.6" y="49.3">6</text>
<text x="99.6" y="51.8">7</text>
<text x="121.9" y="51.8">13</text>
<text x="121.9" y="49.3">14</text>
<text x="252.7" y="49.3">5</text>
<text x="252.7" y="51.8">6</text>
<text x="44.4" y="54.4">7</text>
<text x="44.4" y="56.9">8</text>
<text x="44.4" y="59.4">9</text>
<text x="99.6" y="54.4">8</text>
<text x="99.6" y="56.9">9</text>
<text x="121.9" y="56.9">11</text>
<text x="121.9" y="54.4">12</text>
<text x="252.7" y="54.4">7</text>
<text x="252.7" y="56.9">8</text>
<text x="252.7" y="59.4">9</text>
<text x="43.8" y="62">10</text>
<text x="43.8" y="64.5">11</text>
<text x="111.5" y="62.3" transform="rotate(-90 111.5 62.3)">10</text>
<text x="252.1" y="62">10</text>
<text x="252.1" y="64.5">11</text>
<text x="43.8" y="67.1">12</text>
<text x="43.8" y="69.6">13</text>
<text x="252.1" y="67.1">12</text>
<text x="252.1" y="69.6">13</text>
<text x="43.8" y="72.1">14</text>
<text x="43.8" y="74.7">15</text>
<text x="43.8" y="77.2">16</text>
<text x="110.2" y="74.4" transform="rotate(-90 110.2 74.4)">1</text>
<text x="115.3" y="75" transform="rotate(-90 115.3 75)">23</text>
<text x="252.1" y="72.1">14</text>
<text x="252.1" y="74.7">15</text>
<text x="252.1" y="77.2">16</text>
<text x="43.8" y="79.8">17</text>
<text x="43.8" y="82.3">18</text>
<text x="103.4" y="82.3">3</text>
<text x="120.6" y="82.3">21</text>
<text x="252.1" y="79.8">17</text>
<text x="252.1" y="82.3">18</text>
<text x="43.8" y="84.8">19</text>
<text x="43.8" y="87.4">20</text>
<text x="43.8" y="89.9">21</text>
<text x="103.4" y="87.4">4</text>
<text x="120.6" y="87.4">20</text>
<text x="252.1" y="84.8">19</text>
<text x="252.1" y="87.4">20</text>
<text x="252.1" y="89.9">21</text>
<text x="43.8" y="92.5">22</text>
<text x="43.8" y="95">23</text>
<text x="103.4" y="92.5">5</text>
<text x="120.6" y="92.5">19</text>
<text x="252.1" y="92.5">22</text>
<text x="252.1" y="95">23</text>
<text x="43.8" y="97.5">24</text>
<text x="43.8" y="100.1">25</text>
<text x="103.4" y="97.5">6</text>
<text x="120.6" y="97.5">18</text>
<text x="252.1" y="97.5">24</text>
<text x="252.1" y="100.1">25</text>
<text x="43.8" y="102.6">26</text>
<text x="43.8" y="105.2">27</text>
<text x="43.8" y="107.7">28</text>
<text x="103.4" y="102.6">7</text>
<text x="103.4" y="107.7">8</text>
<text x="120.6" y="107.7">16</text>
<text x="120.6" y="102.6">17</text>
<text x="252.1" y="102.6">26</text>
<text x="252.1" y="105.2">27</text>
<text x="252.1" y="107.7">28</text>
<text x="43.8" y="110.2">29</text>
<text x="43.8" y="112.8">30</text>
<text x="103.4" y="112.8">9</text>
<text x="120.6" y="112.8">15</text>
<text x="252.1" y="110.2">29</text>
<text x="252.1" y="112.8">30</text>
<text x="43.8" y="115.3">31</text>
<text x="43.8" y="117.9">32</text>
<text x="102.8" y="117.9">10</text>
<text x="120.6" y="117.9">14</text>
<text x="256.3" y="118" transform="rotate(-90 256.3 118)">MP</text>
<text x="41.7" y="125.7" transform="rotate(-90 41.7 125.7)">MP</text>
<text x="43.8" y="120.4">33</text>
<text x="102.8" y="120.4">22</text>
<text x="103.4" y="122.9">2</text>
<text x="112.8" y="128.3" transform="rotate(-90 112.8 128.3)">11</text>
<text x="60.7" y="134.1" transform="rotate(-90 60.7 134.1)">5</text>
<text x="204.4" y="135.6">1</text>
<text x="253.9" y="135.6">1</text>
<text x="53.9" y="140.7">2</text>
<text x="74.2" y="140.7">4</text>
<text x="204.4" y="138.2">2</text>
<text x="253.9" y="138.2">2</text>
<text x="60.7" y="149.3" transform="rotate(-90 60.7 149.3)">3</text>
<text x="54.4" y="170.9" transform="rotate(-90 54.4 170.9)">5</text>
<text x="42.5" y="175">1</text>
<text x="62.8" y="177.5">4</text>
<text x="127.6" y="175">1</text>
<text x="127.6" y="177.5">3</text>
<text x="140.3" y="175">5</text>
<text x="42.5" y="180.1">2</text>
<text x="134.4" y="184.9" transform="rotate(-90 134.4 184.9)">2</text>
<text x="54.4" y="186.1" transform="rotate(-90 54.4 186.1)">3</text>
</g>
<g font-size="1.8" fill="#0f0f0f">
<text x="63.5" y="41.6">PCB_RES</text>
<text x="63.5" y="39">PCB_CS</text>
<text x="156.2" y="39">DISP_CS</text>
<text x="156.2" y="41.6">DISP_RES</text>
<text x="63.5" y="44.1">PCB_A0</text>
<text x="63.5" y="46.6">PCB_WR</text>
<text x="156.2" y="44.1">DISP_A0</text>
<text x="156.2" y="46.6">DISP_WR</text>
<text x="63.5" y="49.2">PCB_RD</text>
<text x="156.2" y="49.2">DISP_RD</text>
<text x="156.2" y="51.7">DISP_D0</text>
<text x="156.2" y="56.8">DISP_D2</text>
<text x="156.2" y="54.3">DISP_D1</text>
<text x="156.2" y="59.3">DISP_D3</text>
<text x="156.2" y="64.4">DISP_D5</text>
<text x="156.2" y="61.9">DISP_D4</text>
<text x="156.2" y="67">DISP_D6</text>
<text x="156.2" y="69.5">DISP_D7</text>
<text x="68.6" y="82.2">PCB_D0</text>
<text x="68.6" y="87.3">PCB_D1</text>
<text x="68.6" y="92.4">PCB_D2</text>
<text x="68.6" y="97.4">PCB_D3</text>
<text x="68.6" y="102.5">PCB_D4</text>
<text x="68.6" y="107.6">PCB_D5</text>
<text x="68.6" y="112.7">PCB_D6</text>
<text x="68.6" y="117.8">PCB_D7</text>
<text x="33" y="180">PCB_RD</text>
<text x="33" y="174.9">PCB_CS</text>
</g>
<g font-size="1.8" fill="#0000c2">
<text x="38.7" y="115.2" transform="rotate(-90 38.7 115.2)">15120-1033</text>
<text x="261.5" y="114.1" transform="rotate(-90 261.5 114.1)">NHD-C12864WC-FSW-FBW-3V3</text>
<text x="38.7" y="121.8" transform="rotate(-90 38.7 121.8)">Molex</text>
<text x="200.7" y="143.9">~11V,</text>
<text x="206.9" y="143.9">18.7mA</text>
<text x="31.6" y="144.4">~100ms</text>
<text x="40.1" y="144.4">delay</text>
<text x="256.4" y="144.9">3V</text>
<text x="262.6" y="144.9">21mA</text>
<text x="269" y="144.9">min,</text>
<text x="274.2" y="144.9">36mA</text>
<text x="280.6" y="144.9">typ</text>
<text x="193.5" y="157.6">NOTICE:</text>
<text x="195.8" y="159.6">Footpint</text>
<text x="201.9" y="157.6">Pin</text>
<text x="204.7" y="159.6">in</text>
<text x="206.1" y="157.6">1</text>
<text x="207.6" y="159.6">layout</text>
<text x="208.5" y="157.6">on</text>
<text x="212" y="157.6">FFC connectors</text>
<text x="214.6" y="159.6">is</text>
<text x="217.4" y="159.6">reversed</text>
<text x="226.6" y="159.6">to</text>
<text x="228.2" y="157.6">matches</text>
<text x="229.6" y="159.6">match</text>
<text x="236.6" y="159.6">connecting</text>
<text x="237.3" y="157.6">pinout</text>
<text x="244.3" y="157.6">of</text>
<text x="247.4" y="157.6">LCD and</text>
<text x="248.1" y="159.6">FFC cable.</text>
<text x="256.8" y="157.6">PCB.</text>
</g>
<g font-size=".5" fill="#840000">
<text x="255.1" y="115.1">Mounting</text>
<text x="40.4" y="122.7">Mounting</text>
</g>
</svg>
